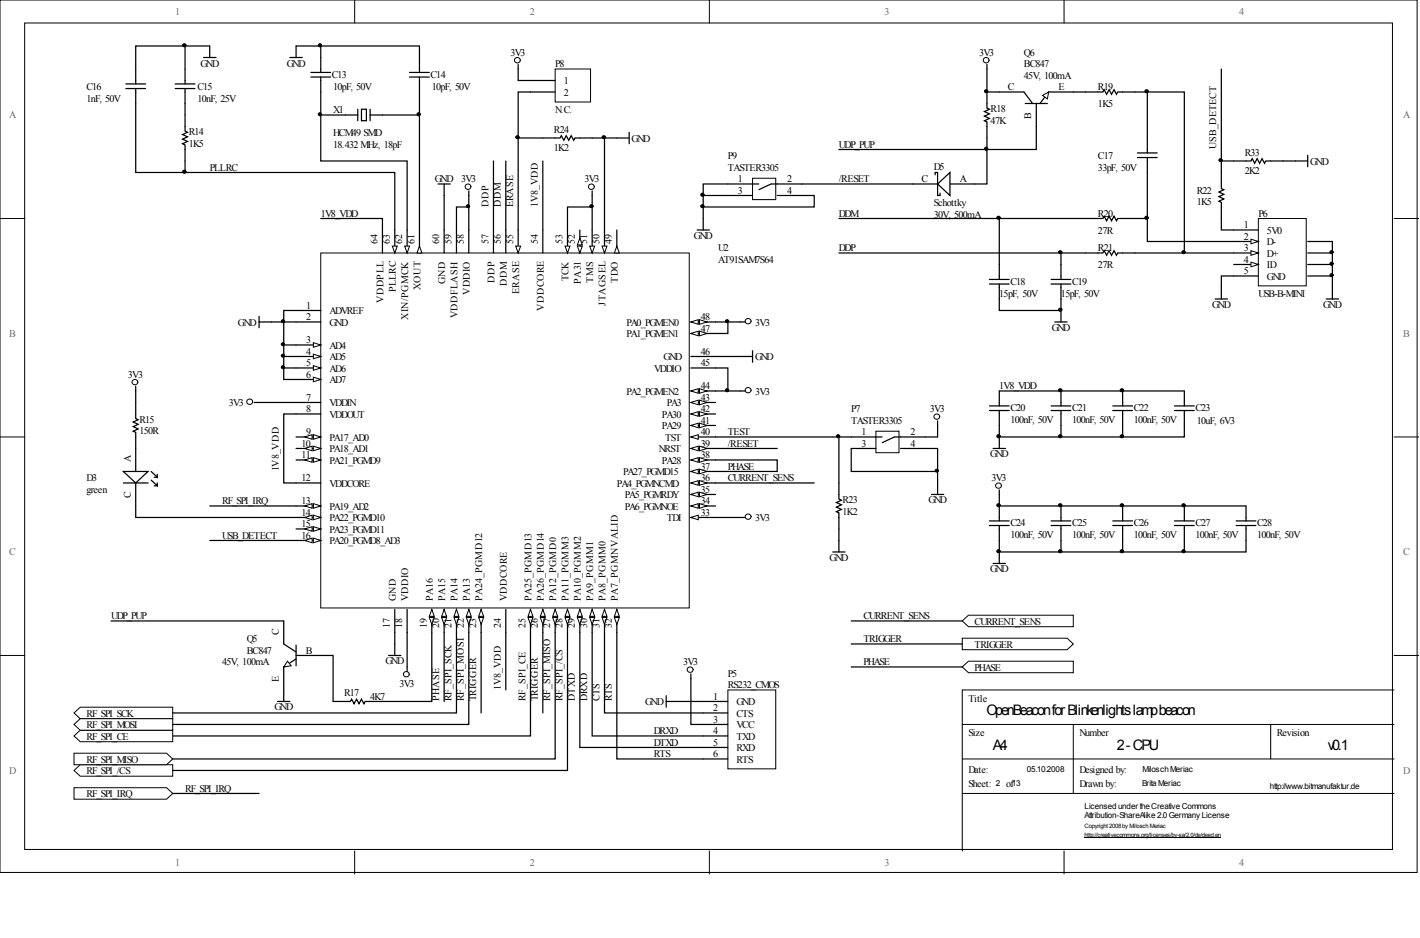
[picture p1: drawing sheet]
<svg xmlns="http://www.w3.org/2000/svg" width="292mm" height="193mm" viewBox="0 0 292 193" stroke-linecap="round" stroke-linejoin="round" font-family="sans-serif">
<g fill="#fff" stroke="#000" stroke-width=".21">
<path d="M0 0h291.5v179.5h-291.5z"/>
<path d="M5.1 4.7h281.3v170.1h-281.3z"/>
</g>
<g fill="none" stroke="#000" stroke-width=".21">
<path d="M73 0v4.7M145.9 0v4.7M218.9 0v4.7M0 44.9h5.1M286.8 44.9h5M0 89.9h5.1M286.8 89.9h5M0 134.8h5.1M286.8 134.8h5M197.9 149h88.9M197.9 156.1h88.9M220.8 149v14.2"/>
<path d="M261.4 149v7.1M286.8 141.9h-88.9v33.2M73 175.1v4.7M145.9 175.1v4.7M197.9 163.2h88.9M218.9 175.1v4.7M223.1 172.3h28"/>
</g>
<path d="M66 52h75.8v73.1h-75.8z" fill="#fff" stroke="#000" stroke-width=".21"/>
<path d="M60.9 63.9h5.1M60.9 66.2h5.1M60.9 71h5.1" fill="none" stroke="#000" stroke-width=".25"/>
<path d="M64.5 70.5l1.5 .5-1.5 .4z" fill="#fff" stroke="#000" stroke-width=".21"/>
<path d="M60.9 73.3h5.1" fill="none" stroke="#000" stroke-width=".25"/>
<path d="M64.5 72.9l1.5 .4-1.5 .5z" fill="#fff" stroke="#000" stroke-width=".21"/>
<path d="M60.9 75.7h5.1" fill="none" stroke="#000" stroke-width=".25"/>
<path d="M64.5 75.2l1.5 .5-1.5 .5z" fill="#fff" stroke="#000" stroke-width=".21"/>
<path d="M60.9 78.1h5.1" fill="none" stroke="#000" stroke-width=".25"/>
<path d="M64.5 77.6l1.5 .5-1.5 .4z" fill="#fff" stroke="#000" stroke-width=".21"/>
<path d="M60.9 82.8h5.1M60.9 85.2h5.1M60.9 89.9h5.1" fill="none" stroke="#000" stroke-width=".25"/>
<g fill="#fff" stroke="#000" stroke-width=".21">
<path d="M64.5 89.4l1.5 .5-1.5 .5z"/>
<path d="M62.7 89.9l1.5-.5v1z"/>
</g>
<path d="M60.9 92.3h5.1" fill="none" stroke="#000" stroke-width=".25"/>
<g fill="#fff" stroke="#000" stroke-width=".21">
<path d="M64.5 91.8l1.5 .5-1.5 .4z"/>
<path d="M62.7 92.3l1.5-.5v.9z"/>
</g>
<path d="M60.9 94.6h5.1" fill="none" stroke="#000" stroke-width=".25"/>
<g fill="#fff" stroke="#000" stroke-width=".21">
<path d="M64.5 94.2l1.5 .4-1.5 .5z"/>
<path d="M62.7 94.6l1.5-.4v.9z"/>
</g>
<path d="M60.9 99.4h5.1M60.9 104.1h5.1" fill="none" stroke="#000" stroke-width=".25"/>
<g fill="#fff" stroke="#000" stroke-width=".21">
<path d="M64.5 103.6l1.5 .5-1.5 .5z"/>
<path d="M62.7 104.1l1.5-.5v1z"/>
</g>
<path d="M60.9 106.5h5.1" fill="none" stroke="#000" stroke-width=".25"/>
<g fill="#fff" stroke="#000" stroke-width=".21">
<path d="M64.5 106l1.5 .5-1.5 .4z"/>
<path d="M62.7 106.5l1.5-.5v.9z"/>
</g>
<path d="M60.9 108.8h5.1" fill="none" stroke="#000" stroke-width=".25"/>
<g fill="#fff" stroke="#000" stroke-width=".21">
<path d="M64.5 108.3l1.5 .5-1.5 .5z"/>
<path d="M62.7 108.8l1.5-.5v1z"/>
</g>
<path d="M60.9 111.2h5.1" fill="none" stroke="#000" stroke-width=".25"/>
<g fill="#fff" stroke="#000" stroke-width=".21">
<path d="M64.5 110.7l1.5 .5-1.5 .5z"/>
<path d="M62.7 111.2l1.5-.5v1z"/>
</g>
<path d="M81.2 125.4v4.7M83.7 125.4v4.7M88.8 125.4v4.7" fill="none" stroke="#000" stroke-width=".25"/>
<g fill="#fff" stroke="#000" stroke-width=".21">
<path d="M88.8 125.4l.5 1.4h-1z"/>
<path d="M88.3 127h1l-.5 1.5z"/>
</g>
<path d="M91.4 125.4v4.7" fill="none" stroke="#000" stroke-width=".25"/>
<g fill="#fff" stroke="#000" stroke-width=".21">
<path d="M91.4 125.4l.5 1.4h-1z"/>
<path d="M90.9 127h1l-.5 1.5z"/>
</g>
<path d="M93.9 125.4v4.7" fill="none" stroke="#000" stroke-width=".25"/>
<g fill="#fff" stroke="#000" stroke-width=".21">
<path d="M93.9 125.4l.5 1.4h-1z"/>
<path d="M93.4 127h1l-.5 1.5z"/>
</g>
<path d="M96.4 125.4v4.7" fill="none" stroke="#000" stroke-width=".25"/>
<g fill="#fff" stroke="#000" stroke-width=".21">
<path d="M96.4 125.4l.5 1.4h-1z"/>
<path d="M95.9 127h1l-.5 1.5z"/>
</g>
<path d="M99 125.4v4.7" fill="none" stroke="#000" stroke-width=".25"/>
<g fill="#fff" stroke="#000" stroke-width=".21">
<path d="M99 125.4l.5 1.4h-1z"/>
<path d="M98.5 127h1l-.5 1.5z"/>
</g>
<path d="M104 125.4v4.7M109.1 125.4v4.7" fill="none" stroke="#000" stroke-width=".25"/>
<g fill="#fff" stroke="#000" stroke-width=".21">
<path d="M109.1 125.4l.5 1.4h-1z"/>
<path d="M108.6 127h1l-.5 1.5z"/>
</g>
<path d="M111.7 125.4v4.7" fill="none" stroke="#000" stroke-width=".25"/>
<g fill="#fff" stroke="#000" stroke-width=".21">
<path d="M111.7 125.4l.5 1.4h-1z"/>
<path d="M111.2 127h1l-.5 1.5z"/>
</g>
<path d="M114.2 125.4v4.7" fill="none" stroke="#000" stroke-width=".25"/>
<g fill="#fff" stroke="#000" stroke-width=".21">
<path d="M114.2 125.4l.5 1.4h-1z"/>
<path d="M113.7 127h1l-.5 1.5z"/>
</g>
<path d="M116.7 125.4v4.7" fill="none" stroke="#000" stroke-width=".25"/>
<g fill="#fff" stroke="#000" stroke-width=".21">
<path d="M116.7 125.4l.5 1.4h-1z"/>
<path d="M116.2 127h1l-.5 1.5z"/>
</g>
<path d="M119.3 125.4v4.7" fill="none" stroke="#000" stroke-width=".25"/>
<g fill="#fff" stroke="#000" stroke-width=".21">
<path d="M119.3 125.4l.5 1.4h-1z"/>
<path d="M118.8 127h1l-.5 1.5z"/>
</g>
<path d="M121.8 125.4v4.7" fill="none" stroke="#000" stroke-width=".25"/>
<g fill="#fff" stroke="#000" stroke-width=".21">
<path d="M121.8 125.4l.5 1.4h-1z"/>
<path d="M121.3 127h1l-.5 1.5z"/>
</g>
<path d="M124.3 125.4v4.7" fill="none" stroke="#000" stroke-width=".25"/>
<g fill="#fff" stroke="#000" stroke-width=".21">
<path d="M124.3 125.4l.6 1.4h-1.1z"/>
<path d="M123.8 127h1.1l-.6 1.5z"/>
</g>
<path d="M126.9 125.4v4.7" fill="none" stroke="#000" stroke-width=".25"/>
<g fill="#fff" stroke="#000" stroke-width=".21">
<path d="M126.9 125.4l.5 1.4h-1z"/>
<path d="M126.4 127h1l-.5 1.5z"/>
</g>
<path d="M142.1 106.5h5.1" fill="none" stroke="#000" stroke-width=".25"/>
<path d="M142.1 106.5l1.5-.5v.9z" fill="#fff" stroke="#000" stroke-width=".21"/>
<path d="M142.1 104.1h5.1" fill="none" stroke="#000" stroke-width=".25"/>
<g fill="#fff" stroke="#000" stroke-width=".21">
<path d="M142.1 104.1l1.5-.5v1z"/>
<path d="M143.9 103.6l1.5 .5-1.5 .5z"/>
</g>
<path d="M142.1 101.7h5.1" fill="none" stroke="#000" stroke-width=".25"/>
<g fill="#fff" stroke="#000" stroke-width=".21">
<path d="M142.1 101.7l1.5-.4v.9z"/>
<path d="M143.9 101.3l1.5 .4-1.5 .5z"/>
</g>
<path d="M142.1 99.4h5.1" fill="none" stroke="#000" stroke-width=".25"/>
<g fill="#fff" stroke="#000" stroke-width=".21">
<path d="M142.1 99.4l1.5-.5v.9z"/>
<path d="M143.9 98.9l1.5 .5-1.5 .4z"/>
</g>
<path d="M142.1 97h5.1" fill="none" stroke="#000" stroke-width=".25"/>
<g fill="#fff" stroke="#000" stroke-width=".21">
<path d="M142.1 97l1.5-.5v1z"/>
<path d="M143.9 96.5l1.5 .5-1.5 .5z"/>
</g>
<path d="M142.1 94.6h5.1" fill="none" stroke="#000" stroke-width=".25"/>
<g fill="#fff" stroke="#000" stroke-width=".21">
<path d="M142.1 94.6l1.5-.4v.9z"/>
<path d="M143.9 94.2l1.5 .4-1.5 .5z"/>
</g>
<path d="M142.1 92.3h5.1" fill="none" stroke="#000" stroke-width=".25"/>
<g fill="#fff" stroke="#000" stroke-width=".21">
<path d="M142.1 92.3l1.5-.5v.9z"/>
<path d="M143.9 91.8l1.5 .5-1.5 .4z"/>
</g>
<path d="M142.1 89.9h5.1" fill="none" stroke="#000" stroke-width=".25"/>
<path d="M142.1 89.9l1.5-.5v1z" fill="#fff" stroke="#000" stroke-width=".21"/>
<path d="M142.1 87.5h5.1" fill="none" stroke="#000" stroke-width=".25"/>
<g fill="#fff" stroke="#000" stroke-width=".21">
<path d="M142.1 87.5l1.5-.4v.9z"/>
<path d="M143.9 87.1l1.5 .4-1.5 .5z"/>
</g>
<path d="M142.1 85.2h5.1" fill="none" stroke="#000" stroke-width=".25"/>
<g fill="#fff" stroke="#000" stroke-width=".21">
<path d="M142.1 85.2l1.5-.5v.9z"/>
<path d="M143.9 84.7l1.5 .5-1.5 .4z"/>
</g>
<path d="M142.1 82.8h5.1" fill="none" stroke="#000" stroke-width=".25"/>
<g fill="#fff" stroke="#000" stroke-width=".21">
<path d="M142.1 82.8l1.5-.5v1z"/>
<path d="M143.9 82.3l1.5 .5-1.5 .5z"/>
</g>
<path d="M142.1 80.4h5.1" fill="none" stroke="#000" stroke-width=".25"/>
<g fill="#fff" stroke="#000" stroke-width=".21">
<path d="M142.1 80.4l1.5-.4v.9z"/>
<path d="M143.9 80l1.5 .4-1.5 .5z"/>
</g>
<path d="M142.1 75.7h5.1M142.1 73.3h5.1M142.1 68.6h5.1" fill="none" stroke="#000" stroke-width=".25"/>
<g fill="#fff" stroke="#000" stroke-width=".21">
<path d="M142.1 68.6l1.5-.5v1z"/>
<path d="M143.9 68.1l1.5 .5-1.5 .5z"/>
</g>
<path d="M142.1 66.2h5.1" fill="none" stroke="#000" stroke-width=".25"/>
<g fill="#fff" stroke="#000" stroke-width=".21">
<path d="M142.1 66.2l1.5-.4v.9z"/>
<path d="M143.9 65.8l1.5 .4-1.5 .5z"/>
</g>
<path d="M126.9 47.3v4.7" fill="none" stroke="#000" stroke-width=".25"/>
<path d="M126.9 50.6l.5 1.4h-1z" fill="#fff" stroke="#000" stroke-width=".21"/>
<path d="M124.3 47.3v4.7" fill="none" stroke="#000" stroke-width=".25"/>
<path d="M123.8 50.6h1.1l-.6 1.4z" fill="#fff" stroke="#000" stroke-width=".21"/>
<path d="M121.8 47.3v4.7" fill="none" stroke="#000" stroke-width=".25"/>
<path d="M121.3 50.6h1l-.5 1.4z" fill="#fff" stroke="#000" stroke-width=".21"/>
<path d="M119.3 47.3v4.7" fill="none" stroke="#000" stroke-width=".25"/>
<g fill="#fff" stroke="#000" stroke-width=".21">
<path d="M118.8 50.6h1l-.5 1.4z"/>
<path d="M119.3 49l.5 1.4h-1z"/>
</g>
<path d="M116.7 47.3v4.7" fill="none" stroke="#000" stroke-width=".25"/>
<path d="M116.2 50.6h1l-.5 1.4z" fill="#fff" stroke="#000" stroke-width=".21"/>
<path d="M106.6 47.3v4.7M111.7 47.3v4.7" fill="none" stroke="#000" stroke-width=".25"/>
<path d="M106.1 50.6h1l-.5 1.4z" fill="#fff" stroke="#000" stroke-width=".21"/>
<path d="M86.3 47.3v4.7M91.4 47.3v4.7M93.9 47.3v4.7M96.4 47.3v4.7M101.5 47.3v4.7M104 47.3v4.7" fill="none" stroke="#000" stroke-width=".25"/>
<path d="M86.3 50.6l.5 1.4h-1z" fill="#fff" stroke="#000" stroke-width=".21"/>
<path d="M83.7 47.3v4.7" fill="none" stroke="#000" stroke-width=".25"/>
<path d="M83.2 50.6h1.1l-.6 1.4z" fill="#fff" stroke="#000" stroke-width=".21"/>
<path d="M81.2 47.3v4.7" fill="none" stroke="#000" stroke-width=".25"/>
<path d="M80.7 50.6h1l-.5 1.4z" fill="#fff" stroke="#000" stroke-width=".21"/>
<path d="M78.7 47.3v4.7" fill="none" stroke="#000" stroke-width=".25"/>
<g fill="#fff" stroke="#000" stroke-width=".21">
<path d="M197.9 131.3h21.6l1.3 1.2-1.3 1.2h-21.6z" fill-rule="evenodd"/>
<path d="M197.9 137.2l1.3-1.2h21.6v2.4h-21.6z" fill-rule="evenodd"/>
</g>
<path d="M175.1 132.5h22.8M175.1 137.2h22.8" fill="none" stroke="#000" stroke-width=".25"/>
<g fill="#fff" stroke="#000" stroke-width=".21">
<path d="M15.2 151.4l1.3-1.2h19v2.4h-19z" fill-rule="evenodd"/>
<path d="M15.2 158.5l1.3-1.2h19v2.4h-19z" fill-rule="evenodd"/>
<path d="M15.2 146.7l1.3-1.2h19v2.4h-19z" fill-rule="evenodd"/>
<path d="M15.2 149l1.3-1.1h19v2.3h-19z" fill-rule="evenodd"/>
<path d="M15.2 155h19.1l1.2 1.1-1.2 1.2h-19.1z" fill-rule="evenodd"/>
<path d="M15.2 162h19.1l1.2 1.2-1.2 1.2h-19.1z" fill-rule="evenodd"/>
</g>
<g fill="none" stroke="#000" stroke-width=".25">
<path d="M25.9 17.3h4M25.9 18.2h4M27.9 18.2v17.3h53.3v11.8M27.9 17.3v-7.8h10.2v7.8M36 17.3h4.1M36 18.2h4.1M38.1 18.2v8.8l.5 .2-1 .5 1 .5-1 .4 1 .5-1 .5 .5 .2v5.7M38.1 9.5h5v2.3M41.9 11.8h2.5M59.6 11.8h2.6M66 18.9v4.8h7.6M66 11.8v-2.3h20.3v5.4"/>
<path d="M66 9.5h-5.1v2.3M84.3 14.9h4M84.3 15.9h4M86.3 15.9v7.8h-10.2M66 23.7v9.4h17.7v14.2M73.6 22.5v2.3M74.4 22.5h1v2.3h-1zM76.1 22.5v2.3M86.3 23.7v23.6M90.1 37.9h2.5M91.4 37.9v9.4M96.4 39.3v3.3"/>
<path d="M101.5 33.1v14.2M104 33.1v14.2M111.7 33.1v14.2M66 44.9h12.7v2.4M93.9 47.3v-4.7h2.5v4.7M27.9 79.5v.9M53.3 65.1v2.3M53.3 66.2h2.5M147.2 75.7h2.5v4.7h-2.5M147.2 73.3h7.6M154.8 72.2v2.3M27.9 82.8v3.3l.5 .2-1 .5 1 .5-1 .5 1 .4-1 .5 .5 .2v3.4"/>
<path d="M52.3 82.8h8.6M152.3 80.4h1M58.4 127.7v4.8l2.5 1.6M60.9 132.7v4.3M60.9 134.8h5.1M60.9 135.6l-2.5 1.6v4.7M79.9 134.8h2.6M81.2 130.1v4.7M83.7 130.1v8.1M93.9 130.1v16.6h-58.4M96.4 130.1v18.9h-60.9M104 130.1v11.8"/>
<path d="M114.2 130.1v26h-78.7M116.7 130.1v28.4h-81.2M68.5 144.3h3.6l.2-.5 .5 1 .5-1 .5 1 .6-1 .5 1 .2-.5h3.6"/>
</g>
<g fill="none" stroke="#000" stroke-width=".21">
<circle cx="96.3" cy="38.4" r=".58"/>
<circle cx="27.8" cy="78.6" r=".57"/>
<circle cx="51.4" cy="82.6" r=".59"/>
<circle cx="153.9" cy="80.2" r=".58"/>
<circle cx="83.6" cy="138.7" r=".57"/>
</g>
<path d="M59.1 136l.8 1-1.5 .2z" fill="#fff" stroke="#000" stroke-width=".21"/>
<g fill="none" stroke="#000" stroke-width=".25">
<path d="M121.8 28.4h2.5v18.9M121.8 39.3v3.3M126.9 28.4h2.5M129.4 27.2v2.4M116.7 47.3v-4.7h5.1v4.7M58.4 71h2.5M58.4 73.3h2.5M58.4 75.7h2.5M60.9 66.2h-2.5v11.9h2.5M60.9 63.9h-2.5v2.3h-2.6M60.9 85.2h-2.5v14.2h2.5M147.2 89.9h27.9"/>
<path d="M147.2 92.3h12.7M27.9 104.1v2.4h33M43.1 104.1h17.8M147.2 106.5h6.1M22.8 127.7h35.6M66 134.8h2.5v9.5M88.8 130.1v14.2h-10.1M109.1 130.1v21.3h-73.6M119.3 130.1v23.7h25.4M121.8 130.1v21.3h22.9M142.1 138.6v10.4h2.6M57.1 144.3h2.5"/>
<path d="M58.4 141.9v2.4M137 144.3h7.7M137 143.1v2.4M35.5 163.2h17.8"/>
</g>
<g fill="none" stroke="#000" stroke-width=".21">
<circle cx="121.7" cy="38.4" r=".58"/>
<circle cx="153.9" cy="106.3" r=".58"/>
<circle cx="142" cy="137.7" r=".59"/>
</g>
<path d="M149.7 141.9h9.9v16.3h-9.9z" fill="#fff" stroke="#000" stroke-width=".21"/>
<g fill="none" stroke="#000" stroke-width=".25">
<path d="M205.6 18.9h5l1.8 2.4M220.8 18.9h-5.1l-1.8 2.4M223.3 18.9h3.6l.2-.4 .5 .9 .5-.9 .6 .9 .5-.9 .5 .9 .2-.5h3.6M210.9 21.3h4.6M213.2 21.3v4.7M234 32.4h4M234 31.5h4M236 32.4v17.3h17.8M236 28.4v3.1M172.6 52h54.3l.2-.4 .5 .9 .5-.9 .6 .9 .5-.9 .5 .9 .2-.5h23.9M172.6 44.9h54.3l.2-.4 .5 .9 .5-.9 .6 .9 .5-.9 .5 .9 .2-.5h3.6M203.5 58.4h4.1"/>
<path d="M203.5 57.5h4.1M205.6 54.4v3.1M205.6 58.4v3.1M253.8 56.8h-2.6v4.7M217 66.2h2.5M218.2 63.9v2.3M250 61.5h2.5M144.7 144.3h5M144.7 146.7h5M144.7 151.4h5M144.7 153.8h5M144.7 156.1h5"/>
<path d="M144.7 149h5"/>
</g>
<path d="M214.4 19.6l1.3-.7-.2 1.4z" fill="#fff" stroke="#000" stroke-width=".21"/>
<circle cx="202.9" cy="12.4" r=".58" fill="none" stroke="#000" stroke-width=".21"/>
<path d="M203 18.9v3.3l.5 .3-1 .4 1 .5-1 .5 1 .5-1 .4 .5 .3v5.7h10.2v-4.8M203 13.2v5.7h2.6M220.8 18.9h2.5M233.5 18.9h2.5M236 28.4v-9.5h7.6v33.1M205.6 44.9v9.5M218.2 52v2.4M233.5 44.9h2.5M205.6 61.5v2.4h12.6v-2.4" fill="none" stroke="#000" stroke-width=".25"/>
<path d="M258.8 44.9h9.9v13.9h-9.9z" fill="#fff" stroke="#000" stroke-width=".21"/>
<path d="M253.8 47.3h5M253.8 49.7h5" fill="none" stroke="#000" stroke-width=".25"/>
<path d="M257.3 49.2l1.5 .5-1.5 .5z" fill="#fff" stroke="#000" stroke-width=".21"/>
<path d="M253.8 52h5" fill="none" stroke="#000" stroke-width=".25"/>
<path d="M257.3 51.6l1.5 .4-1.5 .5z" fill="#fff" stroke="#000" stroke-width=".21"/>
<path d="M253.8 54.4h5" fill="none" stroke="#000" stroke-width=".25"/>
<path d="M257.3 53.9l1.5 .5-1.5 .5z" fill="#fff" stroke="#000" stroke-width=".21"/>
<path d="M172.6 30.8h30.4v7.1h-7.6M187.8 37.9h5.1M253.8 56.8h5M269 56.8h5.1M269 54.4h5.1M269 52h5.1M269 49.7h5.1" fill="none" stroke="#000" stroke-width=".25"/>
<path d="M192.9 37.9l2.5-2.4v4.7z" fill="#fff" stroke="#000" stroke-width=".25"/>
<g fill="none" stroke="#000" stroke-width=".25">
<path d="M192.4 36v-.5h.5v4.7h.5v-.5M251.2 35.5v3.3l.5 .2-1 .5 1 .5-1 .5 1 .4-1 .5 .5 .2v3.3M274.1 49.7v11.8M272.8 61.5h2.5M27.9 92.3v4.7M27.9 99.4v4.7M192.9 86.6v3.3h-2.6M204.3 92.3h2.5M205.6 89.9v2.4M205.6 80.4h38v3.1M218.2 87.5v2.4M230.9 87.5v2.4"/>
<path d="M241.6 84.5h4.1M241.6 83.5h4.1M243.6 84.5v5.4h-38v-2.4M43.1 111.2h17.8M204.3 115.9h2.5M205.6 111.2v2.4h38v-2.4M205.6 100.8v3.3h50.7M205.6 113.6v2.3M218.2 111.2v2.4M230.9 111.2v2.4M256.3 111.2v2.4h-12.7"/>
</g>
<g fill="none" stroke="#000" stroke-width=".21">
<circle cx="192.7" cy="85.7" r=".57"/>
<circle cx="205.4" cy="99.9" r=".57"/>
</g>
<path d="M25.4 97h5.1l-2.6 2.4z" fill="#fff" stroke="#000" stroke-width=".25"/>
<g fill="none" stroke="#000" stroke-width=".25">
<path d="M64 14.9h4M64 15.9h4M66 11.8v3.1M66 15.9v3M216.2 58.4h4.1M216.2 57.5h4.1M218.2 54.4v3.1M218.2 58.4v3.1M25.4 99.4h5.1M27.9 80.4v2.4M31.1 97l1.3 1.2v-.6M31.1 98.8l1.3 1.2v-.6"/>
<path d="M31.7 98.2h.7M31.7 100h.7M203.5 83.5h4.1M203.5 84.5h4.1M205.6 80.4v3.1M205.6 84.5v3M216.2 83.5h4.1M216.2 84.5h4.1M218.2 80.4v3.1M218.2 84.5v3M228.9 83.5h4.1M228.9 84.5h4.1"/>
<path d="M230.9 80.4v3.1M230.9 84.5v3M203.5 107.2h4.1M203.5 108.1h4.1M205.6 104.1v3.1M205.6 108.1v3.1M216.2 107.2h4.1M216.2 108.1h4.1M218.2 104.1v3.1M218.2 108.1v3.1M228.9 107.2h4.1M228.9 108.1h4.1"/>
<path d="M230.9 104.1v3.1M230.9 108.1v3.1M241.6 107.2h4.1M241.6 108.1h4.1M243.6 104.1v3.1M243.6 108.1v3.1M254.3 107.2h4M254.3 108.1h4M256.3 104.1v3.1M256.3 108.1v3.1"/>
</g>
<path d="M114.2 14.2h7.3v6.8h-7.3z" fill="#fff" stroke="#000" stroke-width=".21"/>
<g fill="none" stroke="#000" stroke-width=".25">
<path d="M106.6 13.2v3.4h7.6M114.2 18.9h-7.6v28.4M106.6 28.4h8.6l.3-.5 .5 1 .5-1 .5 1 .5-1 .5 1 .3-.5h3.5M124.3 28.4h2.6M147.2 66.2h6.1M149.7 66.2v2.4h-2.5M147.2 94.6h12.7v2.4h-12.7M147.2 99.4h20.3M149.7 80.4h2.6M172.6 89.9v12.8l.5 .2-1 .5 1 .5-1 .4 1 .5-1 .5 .5 .2v8.1M171.3 113.6h2.5M91.4 130.1v14.2"/>
<path d="M99 130.1v16.6M111.7 130.1v16.6M124.3 130.1v16.6h20.4M126.9 130.1v26h17.8M175.1 127.7h22.8"/>
</g>
<g fill="none" stroke="#000" stroke-width=".21">
<circle cx="106.4" cy="12.4" r=".58"/>
<circle cx="153.9" cy="66.1" r=".58"/>
</g>
<path d="M197.9 127.7l1.3-1.1h21.6v2.3h-21.6z" fill-rule="evenodd" fill="#fff" stroke="#000" stroke-width=".21"/>
<path d="M180.2 88.7h4.7v4.4h-4.7z" fill="#fff" stroke="#000" stroke-width=".21"/>
<path d="M251.2 14.2v21.3M251.2 33.1h6.1l.3-.5 .5 1 .5-1 .5 1 .5-1 .5 1 .3-.5h8.6M269 31.9v2.4M251.2 44.9v2.4h2.6M175.1 89.9h6.3M175.1 92.3h5.1M184 89.9l-2.5 1.2M184 89.9h6.3M185.3 92.3h5" fill="none" stroke="#000" stroke-width=".25"/>
<path d="M154.8 36.7h4.8v4.4h-4.8z" fill="#fff" stroke="#000" stroke-width=".21"/>
<path d="M156.1 37.9h-11.4v9.4M158.6 37.9l-2.5 1.1M158.7 37.9h29.1M143.4 47.3h2.5M144.7 40.2h10.1M159.9 40.2h7.6v2.4h-22.8M175.1 92.3v4.7h17.8v-4.7h-2.6M192.9 97v4.7M191.6 101.7h2.5" fill="none" stroke="#000" stroke-width=".25"/>
<g fill="#000" stroke="#000" stroke-width=".21">
<circle cx="37.9" cy="9.3" r=".34"/>
<circle cx="65.8" cy="9.3" r=".33"/>
<circle cx="202.9" cy="18.8" r=".33"/>
<circle cx="235.9" cy="18.8" r=".34"/>
<circle cx="37.9" cy="35.3" r=".34"/>
<circle cx="65.8" cy="23.5" r=".33"/>
<circle cx="86.1" cy="23.5" r=".33"/>
<circle cx="106.5" cy="28.2" r=".33"/>
<circle cx="124.2" cy="28.2" r=".33"/>
<circle cx="202.9" cy="30.6" r=".33"/>
<circle cx="251.1" cy="33" r=".33"/>
<circle cx="96.3" cy="42.4" r=".33"/>
<circle cx="121.7" cy="42.4" r=".33"/>
<circle cx="144.5" cy="40.1" r=".33"/>
<circle cx="144.5" cy="42.4" r=".33"/>
<circle cx="205.4" cy="44.8" r=".34"/>
<circle cx="218.1" cy="51.9" r=".33"/>
<circle cx="235.9" cy="44.8" r=".34"/>
<circle cx="243.5" cy="51.9" r=".33"/>
<circle cx="273.9" cy="54.3" r=".33"/>
<circle cx="273.9" cy="56.6" r=".33"/>
<circle cx="273.9" cy="51.9" r=".33"/>
<circle cx="58.2" cy="75.5" r=".33"/>
<circle cx="58.2" cy="66.1" r=".33"/>
<circle cx="58.2" cy="70.8" r=".33"/>
<circle cx="58.2" cy="73.2" r=".33"/>
<circle cx="149.6" cy="66.1" r=".33"/>
<circle cx="218.1" cy="63.7" r=".34"/>
<circle cx="149.6" cy="80.3" r=".33"/>
<circle cx="172.4" cy="89.7" r=".33"/>
<circle cx="192.7" cy="96.8" r=".33"/>
<circle cx="205.4" cy="89.7" r=".34"/>
<circle cx="218.1" cy="80.3" r=".34"/>
<circle cx="218.1" cy="89.7" r=".34"/>
<circle cx="230.8" cy="80.3" r=".34"/>
<circle cx="230.8" cy="89.7" r=".34"/>
<circle cx="205.4" cy="103.9" r=".34"/>
<circle cx="205.4" cy="113.4" r=".34"/>
<circle cx="218.1" cy="103.9" r=".34"/>
<circle cx="218.1" cy="113.4" r=".34"/>
<circle cx="230.8" cy="103.9" r=".34"/>
<circle cx="230.8" cy="113.4" r=".34"/>
<circle cx="243.5" cy="103.9" r=".33"/>
<circle cx="243.5" cy="113.4" r=".33"/>
</g>
<g font-size="3">
<text x="202.9" y="147.1">OpenBeaconforBlinkenlightslampbeacon</text>
<text x="204.2" y="154.2">A4</text>
<text x="229.8" y="154.2">2-CPU</text>
<text x="273.1" y="154.2">v0.1</text>
</g>
<g font-size="2.1" fill="#696969">
<text x="36" y="3.1">1</text>
<text x="109" y="3.1">2</text>
<text x="181.9" y="3.1">3</text>
<text x="254.9" y="3.1">4</text>
<text x="1.9" y="24.3">A</text>
<text x="288.7" y="24.3">A</text>
<text x="1.9" y="69.3">B</text>
<text x="288.7" y="69.3">B</text>
<text x="1.9" y="114.2">C</text>
<text x="288.7" y="114.2">C</text>
<text x="1.9" y="159.2">D</text>
<text x="288.7" y="159.2">D</text>
<text x="36" y="178.2">1</text>
<text x="109" y="178.2">2</text>
<text x="181.9" y="178.2">3</text>
<text x="254.9" y="178.2">4</text>
</g>
<g font-size="2.1">
<text x="105" y="11.5">3V3</text>
<text x="201.4" y="11.5">3V3</text>
<text x="210.6" y="11.5">Q6</text>
<text x="41.2" y="13.7">GND</text>
<text x="59" y="13.7">GND</text>
<text x="68.3" y="16">C13</text>
<text x="88.6" y="16">C14</text>
<text x="114.2" y="13.8">P8</text>
<text x="116" y="17.4">1</text>
<text x="210.6" y="16.2">45V, 100mA</text>
<text x="210.6" y="13.8">BC847</text>
<text x="17.8" y="20.9">1nF, 50V</text>
<text x="17.8" y="18.6">C16</text>
<text x="40.6" y="20.9">10nF, 25V</text>
<text x="40.6" y="18.6">C15</text>
<text x="68.5" y="23.3">X1</text>
<text x="68.5" y="18.6">10pF, 50V</text>
<text x="88.8" y="18.6">10pF, 50V</text>
<text x="114.2" y="23.3">N.C.</text>
<text x="116" y="19.7">2</text>
<text x="203.8" y="23.1">R18</text>
<text x="207.3" y="18.6">C</text>
<text x="217.7" y="18.6">E</text>
<text x="225.9" y="22.1">1K5</text>
<text x="225.9" y="18.6">R19</text>
<text x="38.8" y="27.8">R14</text>
<text x="68.5" y="28">HCM49 SMD</text>
<text x="113.9" y="27.3">R24</text>
<text x="129.9" y="29.2">GND</text>
<text x="203.8" y="25.4">47K</text>
<text x="212.1" y="24.5" transform="rotate(-90 212.1 24.5)">B</text>
<text x="38.8" y="30.1">1K5</text>
<text x="43.1" y="35.1">PLLRC</text>
<text x="68.5" y="30.4">18.432 MHz, 18pF</text>
<text x="113.9" y="31.1">1K2</text>
<text x="149.7" y="32.8">P9</text>
<text x="149.7" y="35.1">TASTER3305</text>
<text x="172.6" y="30.4">UDP_PUP</text>
<text x="192.1" y="34.9">D5</text>
<text x="225.9" y="35.1">33pF, 50V</text>
<text x="225.9" y="32.8">C17</text>
<text x="250.2" y="30.8" transform="rotate(-90 250.2 30.8)">USB_DETECT</text>
<text x="256.1" y="35.8">2K2</text>
<text x="256.1" y="32">R33</text>
<text x="269.5" y="33.9">GND</text>
<text x="89.5" y="37.5">GND</text>
<text x="94.8" y="37.5">3V3</text>
<text x="120.2" y="37.5">3V3</text>
<text x="151.8" y="37.5">1</text>
<text x="151.8" y="39.8">3</text>
<text x="161.9" y="37.5">2</text>
<text x="161.9" y="39.8">4</text>
<text x="172.6" y="37.5">/RESET</text>
<text x="189.6" y="37.5">C</text>
<text x="197.4" y="37.5">A</text>
<text x="246.2" y="39.8">R22</text>
<text x="66" y="44.6">1V8_VDD</text>
<text x="100.5" y="42.6" transform="rotate(-90 100.5 42.6)">DDP</text>
<text x="103" y="42.6" transform="rotate(-90 103 42.6)">DDM</text>
<text x="105.6" y="42.6" transform="rotate(-90 105.6 42.6)">ERASE</text>
<text x="110.6" y="42.6" transform="rotate(-90 110.6 42.6)">1V8_VDD</text>
<text x="172.6" y="44.6">DDM</text>
<text x="192.1" y="44.8">30V, 500mA</text>
<text x="192.1" y="42.5">Schottky</text>
<text x="225.9" y="44.6">R20</text>
<text x="246.2" y="42.2">1K5</text>
<text x="255.9" y="46.9">1</text>
<text x="258.8" y="44.6">P6</text>
<text x="77.6" y="50.2" transform="rotate(-90 77.6 50.2)">64</text>
<text x="80.2" y="50.2" transform="rotate(-90 80.2 50.2)">63</text>
<text x="82.7" y="50.2" transform="rotate(-90 82.7 50.2)">62</text>
<text x="85.2" y="50.2" transform="rotate(-90 85.2 50.2)">61</text>
<text x="90.3" y="50.2" transform="rotate(-90 90.3 50.2)">60</text>
<text x="92.9" y="50.2" transform="rotate(-90 92.9 50.2)">59</text>
<text x="95.4" y="50.2" transform="rotate(-90 95.4 50.2)">58</text>
<text x="100.5" y="50.2" transform="rotate(-90 100.5 50.2)">57</text>
<text x="103" y="50.2" transform="rotate(-90 103 50.2)">56</text>
<text x="105.6" y="50.2" transform="rotate(-90 105.6 50.2)">55</text>
<text x="110.6" y="50.2" transform="rotate(-90 110.6 50.2)">54</text>
<text x="115.7" y="50.2" transform="rotate(-90 115.7 50.2)">53</text>
<text x="118.2" y="50.2" transform="rotate(-90 118.2 50.2)">52</text>
<text x="120.8" y="50.2" transform="rotate(-90 120.8 50.2)">51</text>
<text x="123.3" y="50.2" transform="rotate(-90 123.3 50.2)">50</text>
<text x="125.9" y="50.2" transform="rotate(-90 125.9 50.2)">49</text>
<text x="142.7" y="49.2">GND</text>
<text x="147.7" y="51.7">U2</text>
<text x="172.6" y="51.7">DDP</text>
<text x="225.9" y="51.7">R21</text>
<text x="225.9" y="48.1">27R</text>
<text x="255.9" y="49.3">2</text>
<text x="255.9" y="51.7">3</text>
<text x="260.6" y="48.1">5V0</text>
<text x="260.6" y="50.5">D-</text>
<text x="260.6" y="52.9">D+</text>
<text x="86.5" y="59.8" transform="rotate(-90 86.5 59.8)">XOUT</text>
<text x="91.6" y="58.5" transform="rotate(-90 91.6 58.5)">GND</text>
<text x="101.7" y="58.2" transform="rotate(-90 101.7 58.2)">DDP</text>
<text x="104.3" y="58.8" transform="rotate(-90 104.3 58.8)">DDM</text>
<text x="117" y="57.8" transform="rotate(-90 117 57.8)">TCK</text>
<text x="119.5" y="58.5" transform="rotate(-90 119.5 58.5)">PA31</text>
<text x="122" y="58.2" transform="rotate(-90 122 58.2)">TMS</text>
<text x="127.1" y="58.2" transform="rotate(-90 127.1 58.2)">TDO</text>
<text x="147.7" y="54">AT91SAM7S64</text>
<text x="207.8" y="58.5">C18</text>
<text x="220.5" y="58.5">C19</text>
<text x="225.9" y="55.2">27R</text>
<text x="255.9" y="54">4</text>
<text x="255.9" y="56.4">5</text>
<text x="260.6" y="55.2">ID</text>
<text x="260.6" y="57.6">GND</text>
<text x="63" y="63.5">1</text>
<text x="63" y="65.9">2</text>
<text x="67.8" y="64.7">ADVREF</text>
<text x="78.9" y="62.3" transform="rotate(-90 78.9 62.3)">VDDPLL</text>
<text x="81.4" y="60.1" transform="rotate(-90 81.4 60.1)">PLLRC</text>
<text x="84" y="65.8" transform="rotate(-90 84 65.8)">XIN/PGMCK</text>
<text x="94.1" y="65.5" transform="rotate(-90 94.1 65.5)">VDDFLASH</text>
<text x="96.7" y="60.7" transform="rotate(-90 96.7 60.7)">VDDIO</text>
<text x="106.8" y="60.4" transform="rotate(-90 106.8 60.4)">ERASE</text>
<text x="111.9" y="63.9" transform="rotate(-90 111.9 63.9)">VDDCORE</text>
<text x="124.6" y="63" transform="rotate(-90 124.6 63)">JTAGSEL</text>
<text x="144.1" y="65.9">48</text>
<text x="205.6" y="61.1">15pF, 50V</text>
<text x="218.2" y="61.1">15pF, 50V</text>
<text x="249.3" y="63.4">GND</text>
<text x="258.8" y="61.1">USB-B-MINI</text>
<text x="272.2" y="63.4">GND</text>
<text x="49" y="67.1">GND</text>
<text x="63" y="70.6">3</text>
<text x="67.8" y="67.1">GND</text>
<text x="67.8" y="71.8">AD4</text>
<text x="128.8" y="69.4">PA1_PGMEN1</text>
<text x="128.8" y="67.1">PA0_PGMEN0</text>
<text x="144.1" y="68.2">47</text>
<text x="155.3" y="67.1">3V3</text>
<text x="216.3" y="68.1">GND</text>
<text x="26.3" y="77.7">3V3</text>
<text x="63" y="73">4</text>
<text x="63" y="75.3">5</text>
<text x="63" y="77.7">6</text>
<text x="67.8" y="74.2">AD5</text>
<text x="67.8" y="76.5">AD6</text>
<text x="134.6" y="76.5">VDDIO</text>
<text x="136.5" y="74.2">GND</text>
<text x="144.1" y="75.3">45</text>
<text x="144.1" y="73">46</text>
<text x="155.3" y="74.2">GND</text>
<text x="47" y="83.6">3V3</text>
<text x="63" y="82.4">7</text>
<text x="67.8" y="78.9">AD7</text>
<text x="67.8" y="83.6">VDDIN</text>
<text x="128.8" y="81.2">PA2_PGMEN2</text>
<text x="137.1" y="83.6">PA3</text>
<text x="144.1" y="82.4">43</text>
<text x="144.1" y="80.1">44</text>
<text x="155.3" y="81.2">3V3</text>
<text x="205.6" y="80.1">1V8_VDD</text>
<text x="28.7" y="89.3">150R</text>
<text x="28.7" y="86.9">R15</text>
<text x="63" y="84.8">8</text>
<text x="63" y="89.5">9</text>
<text x="67.8" y="86">VDDOUT</text>
<text x="136.2" y="88.3">PA29</text>
<text x="136.2" y="86">PA30</text>
<text x="144.1" y="89.5">40</text>
<text x="144.1" y="87.2">41</text>
<text x="144.1" y="84.8">42</text>
<text x="149.7" y="89.5">TEST</text>
<text x="175.1" y="84.8">P7</text>
<text x="175.1" y="87.2">TASTER3305</text>
<text x="177.2" y="89.5">1</text>
<text x="187.3" y="89.5">2</text>
<text x="191.3" y="84.8">3V3</text>
<text x="207.8" y="86.9">100nF, 50V</text>
<text x="207.8" y="84.6">C20</text>
<text x="220.5" y="86.9">100nF, 50V</text>
<text x="220.5" y="84.6">C21</text>
<text x="233.2" y="86.9">100nF, 50V</text>
<text x="233.2" y="84.6">C22</text>
<text x="245.9" y="84.6">C23</text>
<text x="246.2" y="87.2">10uF, 6V3</text>
<text x="26.9" y="95.1" transform="rotate(-90 26.9 95.1)">A</text>
<text x="62" y="91.9">10</text>
<text x="62" y="94.3">11</text>
<text x="67.8" y="90.7">PA17_AD0</text>
<text x="67.8" y="93.1">PA18_AD1</text>
<text x="67.8" y="95.4">PA21_PGMD9</text>
<text x="135.5" y="93.1">NRST</text>
<text x="136.2" y="95.4">PA28</text>
<text x="136.8" y="90.7">TST</text>
<text x="144.1" y="94.3">38</text>
<text x="144.1" y="91.9">39</text>
<text x="149.7" y="91.9">/RESET</text>
<text x="177.2" y="91.9">3</text>
<text x="187.3" y="91.9">4</text>
<text x="203.7" y="94.1">GND</text>
<text x="17.8" y="99">D3</text>
<text x="17.8" y="101.4">green</text>
<text x="57.3" y="97" transform="rotate(-90 57.3 97)">1V8_VDD</text>
<text x="62" y="99">12</text>
<text x="67.8" y="100.2">VDDCORE</text>
<text x="126.9" y="100.2">PA4_PGMNCMD</text>
<text x="128.2" y="97.8">PA27_PGMD15</text>
<text x="144.1" y="101.4">35</text>
<text x="144.1" y="99">36</text>
<text x="144.1" y="96.6">37</text>
<text x="149.7" y="96.6">PHASE</text>
<text x="149.7" y="99">CURRENT_SENS</text>
<text x="204" y="99">3V3</text>
<text x="26.9" y="102.5" transform="rotate(-90 26.9 102.5)">C</text>
<text x="45.7" y="103.7">RF_SPI_IRQ</text>
<text x="62" y="103.7">13</text>
<text x="62" y="106.1">14</text>
<text x="67.8" y="104.9">PA19_AD2</text>
<text x="67.8" y="107.3">PA22_PGMD10</text>
<text x="128.5" y="104.9">PA6_PGMNOE</text>
<text x="128.5" y="102.5">PA5_PGMRDY</text>
<text x="137.1" y="107.3">TDI</text>
<text x="144.1" y="106.1">33</text>
<text x="144.1" y="103.7">34</text>
<text x="155.3" y="107.3">3V3</text>
<text x="173.3" y="105.9">1K2</text>
<text x="173.3" y="103.5">R23</text>
<text x="191" y="103.6">GND</text>
<text x="45.7" y="110.8">USB_DETECT</text>
<text x="62" y="108.5">15</text>
<text x="62" y="110.8">16</text>
<text x="67.8" y="109.6">PA23_PGMD11</text>
<text x="67.8" y="112">PA20_PGMD8_AD3</text>
<text x="207.8" y="110.6">100nF, 50V</text>
<text x="207.8" y="108.2">C24</text>
<text x="220.5" y="110.6">100nF, 50V</text>
<text x="220.5" y="108.2">C25</text>
<text x="233.2" y="110.6">100nF, 50V</text>
<text x="233.2" y="108.2">C26</text>
<text x="245.9" y="110.6">100nF, 50V</text>
<text x="245.9" y="108.2">C27</text>
<text x="258.6" y="110.6">100nF, 50V</text>
<text x="258.6" y="108.2">C28</text>
<text x="170.7" y="115.4">GND</text>
<text x="203.7" y="117.8">GND</text>
<text x="81.4" y="123.7" transform="rotate(-90 81.4 123.7)">GND</text>
<text x="84" y="123.7" transform="rotate(-90 84 123.7)">VDDIO</text>
<text x="89.1" y="123.7" transform="rotate(-90 89.1 123.7)">PA16</text>
<text x="91.6" y="123.7" transform="rotate(-90 91.6 123.7)">PA15</text>
<text x="94.1" y="123.7" transform="rotate(-90 94.1 123.7)">PA14</text>
<text x="96.7" y="123.7" transform="rotate(-90 96.7 123.7)">PA13</text>
<text x="99.2" y="123.7" transform="rotate(-90 99.2 123.7)">PA24_PGMD12</text>
<text x="104.3" y="123.7" transform="rotate(-90 104.3 123.7)">VDDCORE</text>
<text x="109.4" y="123.7" transform="rotate(-90 109.4 123.7)">PA25_PGMD13</text>
<text x="111.9" y="123.7" transform="rotate(-90 111.9 123.7)">PA26_PGMD14</text>
<text x="114.4" y="123.7" transform="rotate(-90 114.4 123.7)">PA12_PGMD0</text>
<text x="117" y="123.7" transform="rotate(-90 117 123.7)">PA11_PGMM3</text>
<text x="119.5" y="123.7" transform="rotate(-90 119.5 123.7)">PA10_PGMM2</text>
<text x="122" y="123.7" transform="rotate(-90 122 123.7)">PA9_PGMM1</text>
<text x="124.6" y="123.7" transform="rotate(-90 124.6 123.7)">PA8_PGMM0</text>
<text x="127.1" y="123.7" transform="rotate(-90 127.1 123.7)">PA7_PGMNVALID</text>
<text x="22.8" y="127.4">UDP_PUP</text>
<text x="57.3" y="130.6" transform="rotate(-90 57.3 130.6)">C</text>
<text x="80.2" y="129.2" transform="rotate(-90 80.2 129.2)">17</text>
<text x="82.7" y="129.2" transform="rotate(-90 82.7 129.2)">18</text>
<text x="87.8" y="129.2" transform="rotate(-90 87.8 129.2)">19</text>
<text x="90.3" y="129.2" transform="rotate(-90 90.3 129.2)">20</text>
<text x="92.9" y="129.2" transform="rotate(-90 92.9 129.2)">21</text>
<text x="95.4" y="129.2" transform="rotate(-90 95.4 129.2)">22</text>
<text x="97.9" y="129.2" transform="rotate(-90 97.9 129.2)">23</text>
<text x="103" y="129.2" transform="rotate(-90 103 129.2)">24</text>
<text x="108.1" y="129.2" transform="rotate(-90 108.1 129.2)">25</text>
<text x="110.6" y="129.2" transform="rotate(-90 110.6 129.2)">26</text>
<text x="113.2" y="129.2" transform="rotate(-90 113.2 129.2)">27</text>
<text x="115.7" y="129.2" transform="rotate(-90 115.7 129.2)">28</text>
<text x="118.2" y="129.2" transform="rotate(-90 118.2 129.2)">29</text>
<text x="120.8" y="129.2" transform="rotate(-90 120.8 129.2)">30</text>
<text x="123.3" y="129.2" transform="rotate(-90 123.3 129.2)">31</text>
<text x="125.9" y="129.2" transform="rotate(-90 125.9 129.2)">32</text>
<text x="177.6" y="127.4">CURRENT_SENS</text>
<text x="200.5" y="128.6">CURRENT_SENS</text>
<text x="45.7" y="136.8">45V, 100mA</text>
<text x="50.8" y="132.1">Q5</text>
<text x="50.8" y="134.5">BC847</text>
<text x="62.9" y="134.5">B</text>
<text x="79.3" y="136.7">GND</text>
<text x="140.5" y="136.8">3V3</text>
<text x="177.6" y="132.1">TRIGGER</text>
<text x="177.6" y="136.8">PHASE</text>
<text x="200.5" y="133.3">TRIGGER</text>
<text x="57.3" y="140.4" transform="rotate(-90 57.3 140.4)">E</text>
<text x="70.8" y="143.2">R17</text>
<text x="76.1" y="143.9">4K7</text>
<text x="82.1" y="141.4">3V3</text>
<text x="103" y="141.9" transform="rotate(-90 103 141.9)">1V8_VDD</text>
<text x="146.7" y="143.9">1</text>
<text x="149.7" y="139.2">P5</text>
<text x="149.7" y="141.6">RS232_CMOS</text>
<text x="200.5" y="138">PHASE</text>
<text x="17.8" y="147.5">RF_SPI_SCK</text>
<text x="17.8" y="149.9">RF_SPI_MOSI</text>
<text x="56.5" y="146.2">GND</text>
<text x="90.3" y="144.3" transform="rotate(-90 90.3 144.3)">PHASE</text>
<text x="92.9" y="144.3" transform="rotate(-90 92.9 144.3)">RF_SPI_SCK</text>
<text x="95.4" y="144.3" transform="rotate(-90 95.4 144.3)">RF_SPI_MOSI</text>
<text x="97.9" y="144.3" transform="rotate(-90 97.9 144.3)">TRIGGER</text>
<text x="108.1" y="144.3" transform="rotate(-90 108.1 144.3)">RF_SPI_CE</text>
<text x="110.6" y="144.3" transform="rotate(-90 110.6 144.3)">TRIGGER</text>
<text x="113.2" y="144.3" transform="rotate(-90 113.2 144.3)">RF_SPI_MISO</text>
<text x="115.7" y="144.3" transform="rotate(-90 115.7 144.3)">RF_SPI_/CS</text>
<text x="118.2" y="144.3" transform="rotate(-90 118.2 144.3)">DTXD</text>
<text x="120.8" y="144.3" transform="rotate(-90 120.8 144.3)">DRXD</text>
<text x="123.3" y="144.3" transform="rotate(-90 123.3 144.3)">CTS</text>
<text x="125.9" y="144.3" transform="rotate(-90 125.9 144.3)">RTS</text>
<text x="132.7" y="145.1">GND</text>
<text x="146.7" y="146.3">2</text>
<text x="146.7" y="148.7">3</text>
<text x="151.5" y="145.1">GND</text>
<text x="151.5" y="147.5">CTS</text>
<text x="151.5" y="149.9">VCC</text>
<text x="199.2" y="144.4">Title</text>
<text x="17.8" y="152.2">RF_SPI_CE</text>
<text x="134.5" y="153.4">DTXD</text>
<text x="134.5" y="151">DRXD</text>
<text x="134.5" y="155.8">RTS</text>
<text x="146.7" y="151">4</text>
<text x="146.7" y="153.4">5</text>
<text x="146.7" y="155.8">6</text>
<text x="151.5" y="152.2">TXD</text>
<text x="151.5" y="154.6">RXD</text>
<text x="199.2" y="151.5">Size</text>
<text x="222.1" y="151.5">Number</text>
<text x="262.7" y="151.5">Revision</text>
<text x="17.8" y="159.3">RF_SPI_/CS</text>
<text x="17.8" y="156.9">RF_SPI_MISO</text>
<text x="151.5" y="156.9">RTS</text>
<text x="199.2" y="159.1">Date:</text>
<text x="199.2" y="161.9">Sheet:</text>
<text x="206.9" y="161.9">of</text>
<text x="222.1" y="159.1">Designed by:</text>
<text x="222.1" y="161.9">Drawn by:</text>
<text x="17.8" y="164">RF_SPI_IRQ</text>
<text x="38.1" y="162.9">RF_SPI_IRQ</text>
</g>
<g font-size="1.7">
<text x="204.8" y="161.7">2</text>
<text x="208.1" y="161.7">13</text>
<text x="211.2" y="158.8">05.10.2008</text>
<text x="234.9" y="161.7">BritaMeriac</text>
<text x="235" y="158.8">MiloschMeriac</text>
<text x="223.1" y="166.5">Licensedunder theCreativeCommons</text>
<text x="261.2" y="162.4">http://www.bitmanufaktur.de</text>
<text x="223.1" y="168.4">Attribution-ShareAlike2.0Germany License</text>
</g>
<g font-size="1.2">
<text x="223.1" y="170.4">Copyright 2008by Milosch Meriac</text>
<text x="223.1" y="172.2">http://creativecommons.org/licenses/by-sa/2.0/de/deed.en</text>
</g>
</svg>
